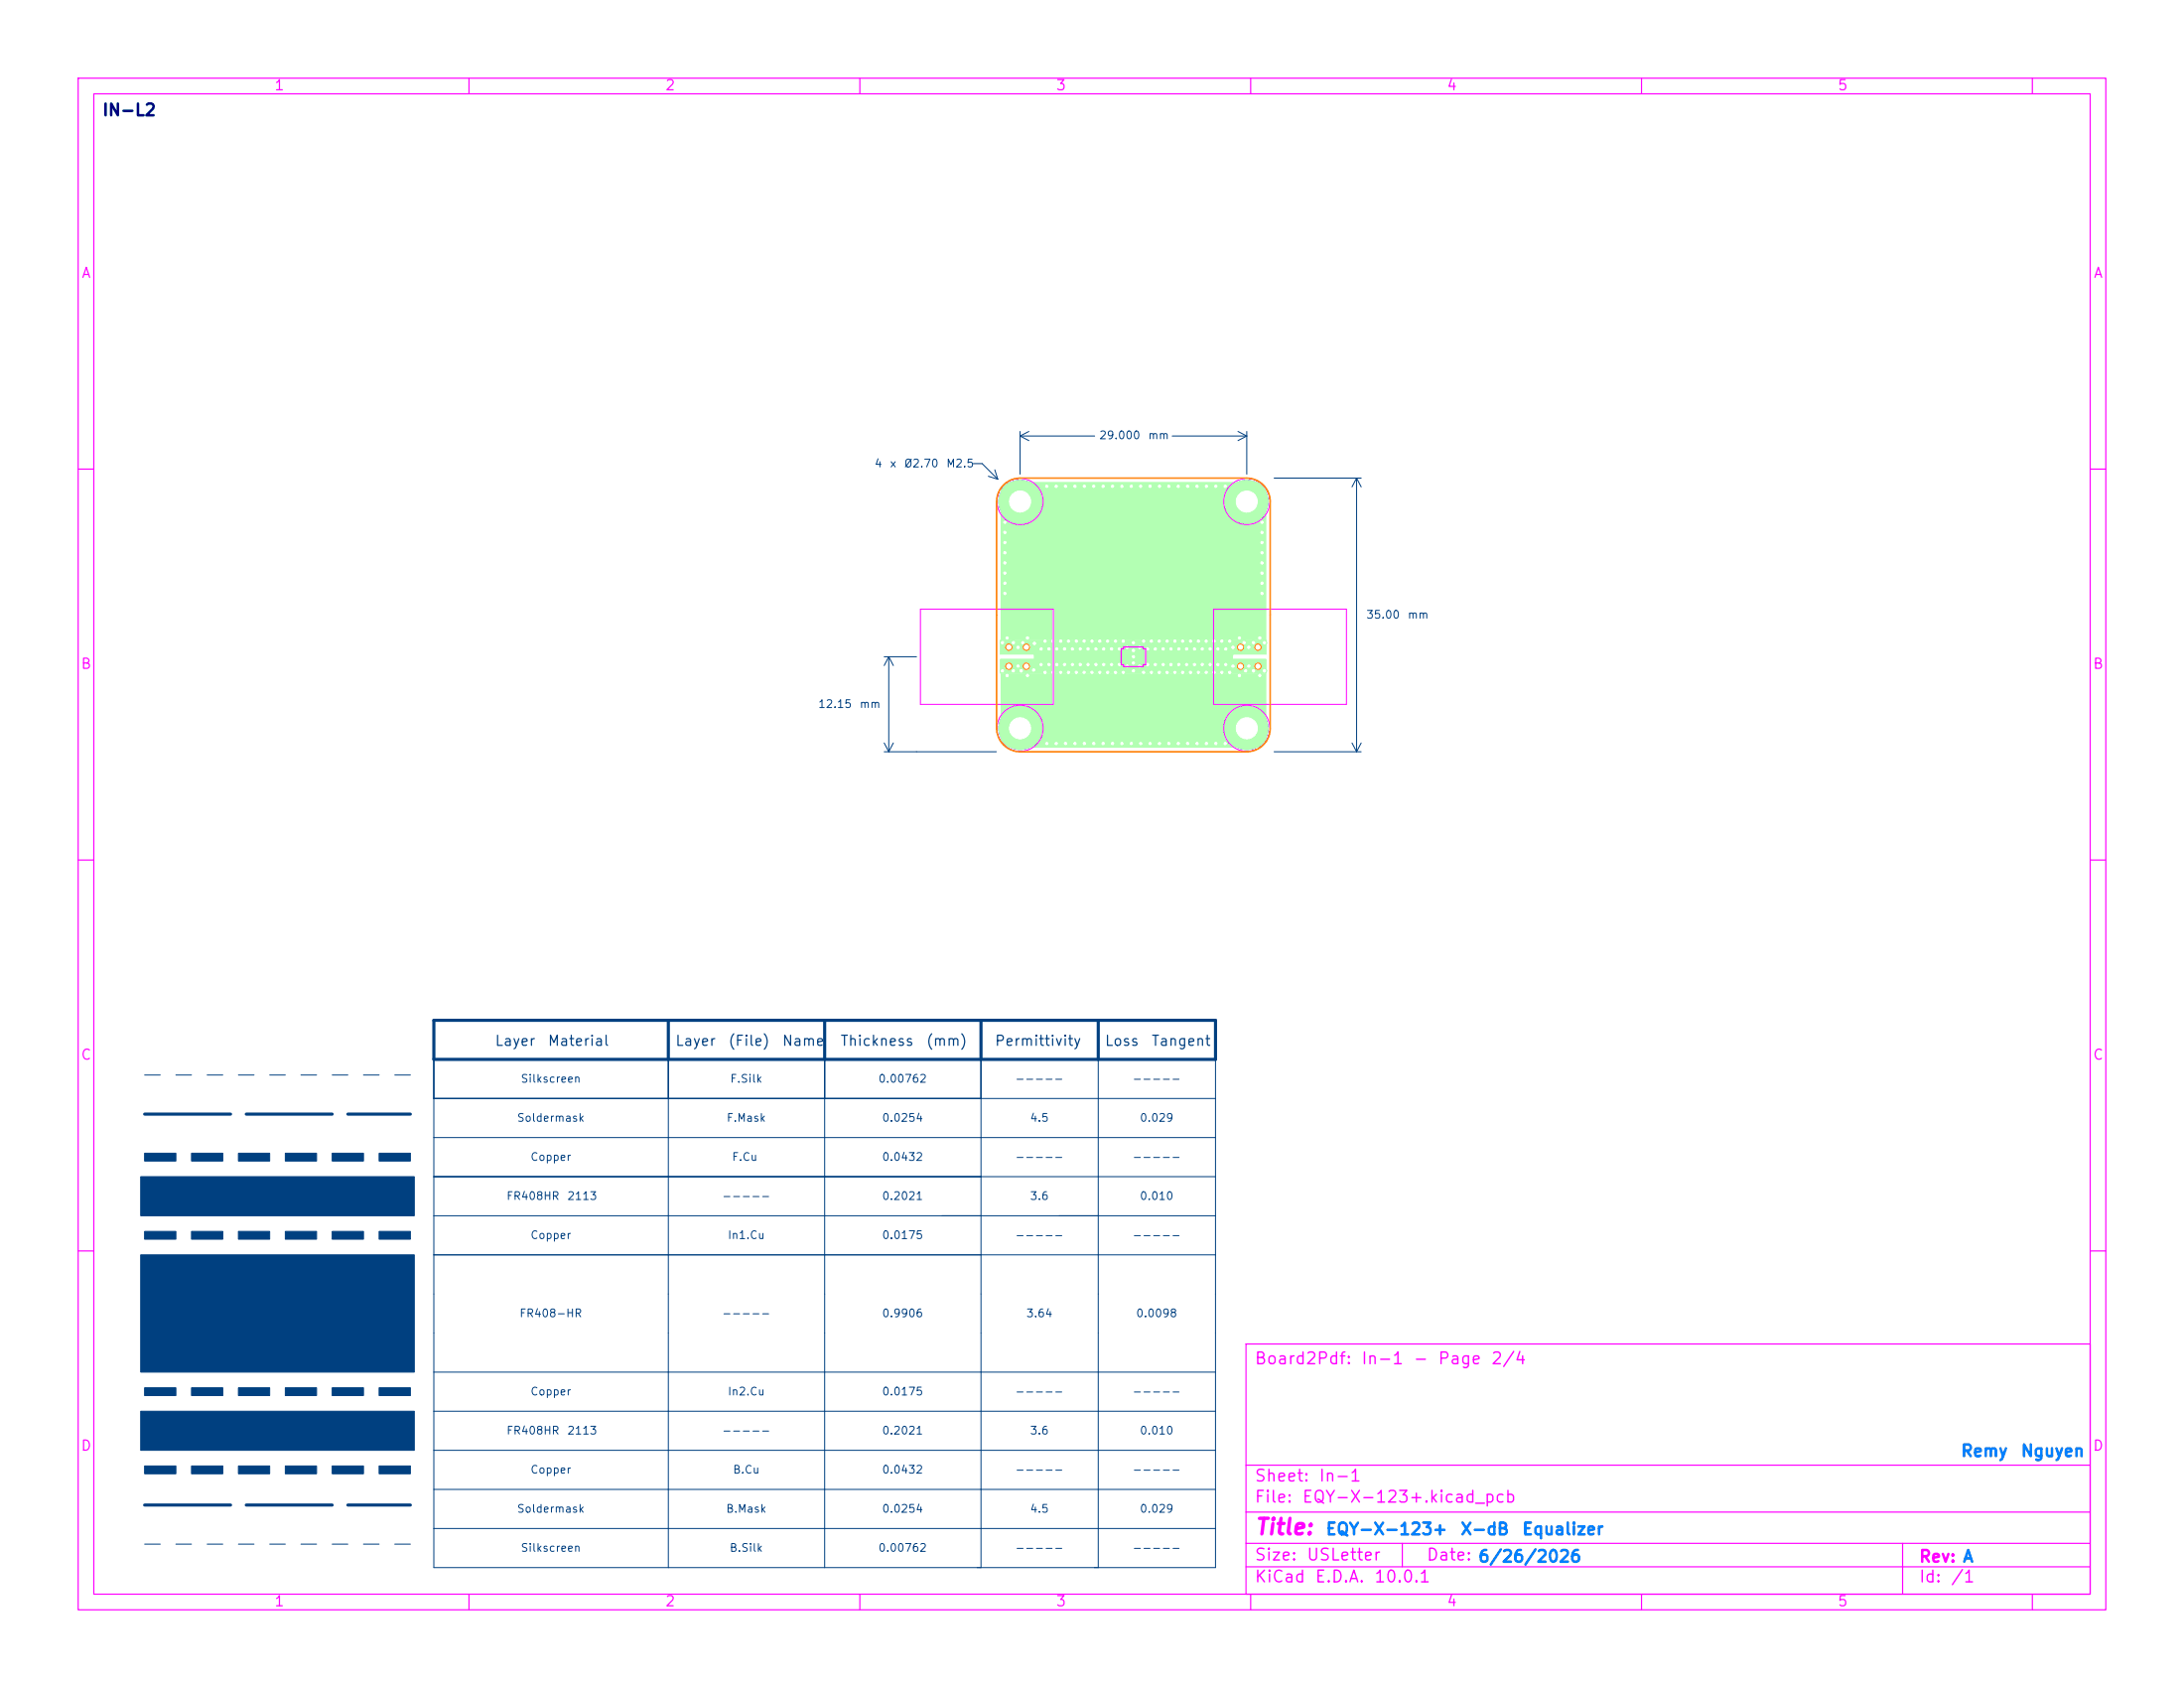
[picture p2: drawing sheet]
<svg xmlns="http://www.w3.org/2000/svg" width="279mm" height="216mm" viewBox="0 0 279 216" stroke-linecap="round" stroke-linejoin="round" font-family="sans-serif">
<g fill="none" stroke="#0080ff" stroke-width=".15">
<circle cx="130.5" cy="64.1" r="2.7"/>
<circle cx="159.5" cy="64.1" r="2.7"/>
<circle cx="130.5" cy="93.1" r="2.7"/>
<circle cx="159.5" cy="93.1" r="2.7"/>
</g>
<g fill="#b3ffb3" stroke="#b3ffb3" stroke-width=".13">
<circle cx="159.5" cy="93.1" r="2.7"/>
<circle cx="159.5" cy="64.1" r="2.7"/>
<circle cx="130.5" cy="64.1" r="2.7"/>
<circle cx="130.5" cy="93.1" r="2.7"/>
<circle cx="139.9" cy="95.1" r=".3"/>
<circle cx="145.8" cy="85.2" r=".3"/>
<circle cx="155.3" cy="82" r=".3"/>
<circle cx="136.3" cy="62.2" r=".3"/>
<circle cx="136.7" cy="82" r=".3"/>
<circle cx="161.8" cy="85.8" r=".3"/>
<circle cx="145.8" cy="82.8" r=".3"/>
<circle cx="150.3" cy="82" r=".3"/>
<circle cx="148.3" cy="82" r=".3"/>
<circle cx="156.7" cy="95.1" r=".3"/>
<circle cx="140.7" cy="82" r=".3"/>
<circle cx="145.9" cy="95.1" r=".3"/>
<circle cx="154.3" cy="86" r=".3"/>
<circle cx="135.7" cy="86" r=".3"/>
<circle cx="161.5" cy="75.9" r=".3"/>
<circle cx="133.9" cy="95.1" r=".3"/>
<circle cx="146.8" cy="83" r=".3"/>
<circle cx="145" cy="84.8" r=".3"/>
<circle cx="146.8" cy="85" r=".3"/>
<circle cx="150.8" cy="83" r=".3"/>
<circle cx="152.3" cy="82" r=".3"/>
<circle cx="148.8" cy="83" r=".3"/>
<circle cx="145.9" cy="62.2" r=".3"/>
<circle cx="160.4" cy="85.8" r=".3"/>
<circle cx="151.9" cy="62.2" r=".3"/>
<circle cx="159.2" cy="82.2" r=".3"/>
<circle cx="132.3" cy="82.3" r=".3"/>
<circle cx="151.3" cy="82" r=".3"/>
<circle cx="156.3" cy="82" r=".3"/>
<circle cx="135.2" cy="85" r=".3"/>
<circle cx="150.7" cy="62.2" r=".3"/>
<circle cx="159.8" cy="82.8" r=".3"/>
<circle cx="161.2" cy="86.4" r=".3"/>
<circle cx="141.2" cy="85" r=".3"/>
<circle cx="152.8" cy="85" r=".3"/>
<circle cx="136.7" cy="86" r=".3"/>
<circle cx="148.8" cy="85" r=".3"/>
<circle cx="154.3" cy="62.2" r=".3"/>
<circle cx="141.1" cy="62.2" r=".3"/>
<circle cx="155.3" cy="86" r=".3"/>
<circle cx="155.5" cy="62.2" r=".3"/>
<circle cx="129.6" cy="82.2" r=".3"/>
<circle cx="145" cy="85.8" r=".3"/>
<circle cx="151.9" cy="95.1" r=".3"/>
<circle cx="154.3" cy="82" r=".3"/>
<circle cx="138.7" cy="86" r=".3"/>
<circle cx="128.8" cy="81.6" r=".3"/>
<circle cx="146.3" cy="86" r=".3"/>
<circle cx="159.8" cy="85.2" r=".3"/>
<circle cx="137.5" cy="95.1" r=".3"/>
<circle cx="156.3" cy="86" r=".3"/>
<circle cx="129.6" cy="85.8" r=".3"/>
<circle cx="161.5" cy="69.4" r=".3"/>
<circle cx="154.8" cy="85" r=".3"/>
<circle cx="159.4" cy="85.8" r=".3"/>
<circle cx="135.1" cy="62.2" r=".3"/>
<circle cx="128.5" cy="70.7" r=".3"/>
<circle cx="138.7" cy="82" r=".3"/>
<circle cx="153.3" cy="82" r=".3"/>
<circle cx="141.1" cy="95.1" r=".3"/>
<circle cx="150.8" cy="85" r=".3"/>
<circle cx="157.3" cy="82" r=".3"/>
<circle cx="148.3" cy="62.2" r=".3"/>
<circle cx="133.2" cy="85" r=".3"/>
<circle cx="149.3" cy="86" r=".3"/>
<circle cx="135.2" cy="83" r=".3"/>
<circle cx="134.7" cy="86" r=".3"/>
<circle cx="133.9" cy="62.2" r=".3"/>
<circle cx="134.2" cy="85" r=".3"/>
<circle cx="148.3" cy="86" r=".3"/>
<circle cx="147.1" cy="62.2" r=".3"/>
<circle cx="157.7" cy="85.2" r=".3"/>
<circle cx="155.5" cy="95.1" r=".3"/>
<circle cx="128.5" cy="73.3" r=".3"/>
<circle cx="132.2" cy="85.7" r=".3"/>
<circle cx="147.3" cy="82" r=".3"/>
<circle cx="153.1" cy="95.1" r=".3"/>
<circle cx="143.7" cy="86" r=".3"/>
<circle cx="135.1" cy="95.1" r=".3"/>
<circle cx="144.7" cy="62.2" r=".3"/>
<circle cx="150.3" cy="86" r=".3"/>
<circle cx="144.7" cy="95.1" r=".3"/>
<circle cx="143.7" cy="82" r=".3"/>
<circle cx="135.7" cy="82" r=".3"/>
<circle cx="161.5" cy="70.7" r=".3"/>
<circle cx="139.7" cy="86" r=".3"/>
<circle cx="134.2" cy="83" r=".3"/>
<circle cx="139.7" cy="82" r=".3"/>
<circle cx="143.5" cy="62.2" r=".3"/>
<circle cx="142.2" cy="85" r=".3"/>
<circle cx="147.1" cy="95.1" r=".3"/>
<circle cx="149.5" cy="62.2" r=".3"/>
<circle cx="156.8" cy="85" r=".3"/>
<circle cx="141.2" cy="83" r=".3"/>
<circle cx="153.8" cy="85" r=".3"/>
<circle cx="128.5" cy="75.9" r=".3"/>
<circle cx="157.3" cy="86" r=".3"/>
<circle cx="148.3" cy="95.1" r=".3"/>
<circle cx="128.8" cy="86.4" r=".3"/>
<circle cx="161.5" cy="66.8" r=".3"/>
<circle cx="139.9" cy="62.2" r=".3"/>
<circle cx="155.8" cy="85" r=".3"/>
<circle cx="142.7" cy="86" r=".3"/>
<circle cx="130.6" cy="85.8" r=".3"/>
<circle cx="137.7" cy="82" r=".3"/>
<circle cx="153.1" cy="62.2" r=".3"/>
<circle cx="141.7" cy="82" r=".3"/>
<circle cx="158.6" cy="81.6" r=".3"/>
<circle cx="150.7" cy="95.1" r=".3"/>
<circle cx="139.2" cy="83" r=".3"/>
<circle cx="131.4" cy="86.4" r=".3"/>
<circle cx="156.8" cy="83" r=".3"/>
<circle cx="151.8" cy="83" r=".3"/>
<circle cx="142.2" cy="83" r=".3"/>
<circle cx="149.8" cy="83" r=".3"/>
<circle cx="139.2" cy="85" r=".3"/>
<circle cx="149.3" cy="82" r=".3"/>
<circle cx="128.5" cy="72" r=".3"/>
<circle cx="136.2" cy="85" r=".3"/>
<circle cx="146.3" cy="82" r=".3"/>
<circle cx="161.8" cy="82.2" r=".3"/>
<circle cx="154.3" cy="95.1" r=".3"/>
<circle cx="137.5" cy="62.2" r=".3"/>
<circle cx="145" cy="84" r=".3"/>
<circle cx="152.3" cy="86" r=".3"/>
<circle cx="153.3" cy="86" r=".3"/>
<circle cx="160.4" cy="82.2" r=".3"/>
<circle cx="142.3" cy="62.2" r=".3"/>
<circle cx="144.2" cy="82.8" r=".3"/>
<circle cx="151.8" cy="85" r=".3"/>
<circle cx="136.2" cy="83" r=".3"/>
<circle cx="147.8" cy="85" r=".3"/>
<circle cx="130.8" cy="82.2" r=".3"/>
<circle cx="137.7" cy="86" r=".3"/>
<circle cx="142.7" cy="82" r=".3"/>
<circle cx="155.8" cy="83" r=".3"/>
<circle cx="138.2" cy="85" r=".3"/>
<circle cx="145" cy="82.2" r=".3"/>
<circle cx="128.5" cy="74.6" r=".3"/>
<circle cx="161.5" cy="74.6" r=".3"/>
<circle cx="157.7" cy="82.8" r=".3"/>
<circle cx="131.4" cy="81.6" r=".3"/>
<circle cx="161.5" cy="72" r=".3"/>
<circle cx="154.8" cy="83" r=".3"/>
<circle cx="133.2" cy="83" r=".3"/>
<circle cx="156.7" cy="62.2" r=".3"/>
<circle cx="147.8" cy="83" r=".3"/>
<circle cx="128.5" cy="68.1" r=".3"/>
<circle cx="161.5" cy="68.1" r=".3"/>
<circle cx="130.2" cy="85.2" r=".3"/>
<circle cx="144.2" cy="85.2" r=".3"/>
<circle cx="141.7" cy="86" r=".3"/>
<circle cx="138.7" cy="62.2" r=".3"/>
<circle cx="140.7" cy="86" r=".3"/>
<circle cx="143.5" cy="95.1" r=".3"/>
<circle cx="158.6" cy="86.4" r=".3"/>
<circle cx="152.8" cy="83" r=".3"/>
<circle cx="133.7" cy="82" r=".3"/>
<circle cx="145" cy="83.2" r=".3"/>
<circle cx="149.5" cy="95.1" r=".3"/>
<circle cx="143.2" cy="83" r=".3"/>
<circle cx="128.5" cy="69.4" r=".3"/>
<circle cx="134.7" cy="82" r=".3"/>
<circle cx="140.2" cy="83" r=".3"/>
<circle cx="147.3" cy="86" r=".3"/>
<circle cx="140.2" cy="85" r=".3"/>
<circle cx="143.2" cy="85" r=".3"/>
<circle cx="130.2" cy="82.8" r=".3"/>
<circle cx="161.5" cy="73.3" r=".3"/>
<circle cx="142.3" cy="95.1" r=".3"/>
<circle cx="128.2" cy="85.8" r=".3"/>
<circle cx="137.2" cy="85" r=".3"/>
<circle cx="133.7" cy="86" r=".3"/>
<circle cx="136.3" cy="95.1" r=".3"/>
<circle cx="153.8" cy="83" r=".3"/>
<circle cx="137.2" cy="83" r=".3"/>
<circle cx="151.3" cy="86" r=".3"/>
<circle cx="128.5" cy="66.8" r=".3"/>
<circle cx="161.2" cy="81.6" r=".3"/>
<circle cx="128.2" cy="82.2" r=".3"/>
<circle cx="138.7" cy="95.1" r=".3"/>
<circle cx="138.2" cy="83" r=".3"/>
<circle cx="149.8" cy="85" r=".3"/>
</g>
<g fill="#b3ffb3">
<path d="M127.9 81.9l34.1-.1v.1v1.7v.1h-4.2v.6h4.2v1.8h-34l-.1-.8h.8a.41 .41 0 0 0 .4 .3 .41 .41 0 0 0 .4-.3h1.4a.41 .41 0 0 0 .4 .3 .41 .41 0 0 0 .4-.3h26.6a.41 .41 0 0 0 .4 .3 .41 .41 0 0 0 .4-.3h1.4a.41 .41 0 0 0 .7 .3 .41 .41 0 0 0 0-.7 .41 .41 0 0 0-.7 .3v.1h-1.4a.41 .41 0 0 0-.4-.5 .41 .41 0 0 0-.4 .5h-26.6a.41 .41 0 0 0-.4-.5 .41 .41 0 0 0-.4 .5h-1.4a.41 .41 0 0 0-.4-.5 .41 .41 0 0 0-.4 .5h-.8v-.9l.1-.1h4.2v-.6h-4.2l-.1-.9h.8a.41 .41 0 0 0 .4 .4 .41 .41 0 0 0 .4-.4h1.4a.41 .41 0 0 0 .4 .4 .41 .41 0 0 0 .4-.4h26.6a.41 .41 0 0 0 .4 .4 .41 .41 0 0 0 .4-.4h1.4a.41 .41 0 0 0 .7 .3 .41 .41 0 0 0 0-.7 .41 .41 0 0 0-.7 .3v.1h-1.4a.41 .41 0 0 0-.4-.4 .41 .41 0 0 0-.4 .4h-26.6a.41 .41 0 0 0-.4-.4 .41 .41 0 0 0-.4 .4h-1.4a.41 .41 0 0 0-.4-.4 .41 .41 0 0 0-.4 .4h-.8z"/>
<path d="M128 86.1h34v8.7l-.4 .5-.5 .4-32.2-.1-.6-.4-.3-.4z"/>
<path d="M128.3 62.1l.6-.4h32.3l.5 .4 .3 .5v19.2h-34v-19.2z"/>
</g>
<g fill="#fff" stroke="#fff" stroke-width=".13">
<circle cx="139.9" cy="95.1" r=".15"/>
<circle cx="145.8" cy="85.2" r=".15"/>
<circle cx="155.3" cy="82" r=".15"/>
<circle cx="136.3" cy="62.2" r=".15"/>
<circle cx="136.7" cy="82" r=".15"/>
<circle cx="161.8" cy="85.8" r=".15"/>
<circle cx="145.8" cy="82.8" r=".15"/>
<circle cx="150.3" cy="82" r=".15"/>
<circle cx="148.3" cy="82" r=".15"/>
<circle cx="156.7" cy="95.1" r=".15"/>
<circle cx="140.7" cy="82" r=".15"/>
<circle cx="145.9" cy="95.1" r=".15"/>
<circle cx="154.3" cy="86" r=".15"/>
<circle cx="135.7" cy="86" r=".15"/>
<circle cx="161.4" cy="75.9" r=".15"/>
<circle cx="133.9" cy="95.1" r=".15"/>
<circle cx="146.8" cy="83" r=".15"/>
<circle cx="145" cy="84.8" r=".15"/>
<circle cx="146.8" cy="85" r=".15"/>
<circle cx="150.8" cy="83" r=".15"/>
<circle cx="152.3" cy="82" r=".15"/>
<circle cx="148.8" cy="83" r=".15"/>
<circle cx="145.9" cy="62.2" r=".15"/>
<circle cx="160.4" cy="85.8" r=".15"/>
<circle cx="151.9" cy="62.2" r=".15"/>
<circle cx="159.2" cy="82.2" r=".15"/>
<circle cx="132.3" cy="82.3" r=".15"/>
<circle cx="151.3" cy="82" r=".15"/>
<circle cx="156.3" cy="82" r=".15"/>
<circle cx="135.2" cy="85" r=".15"/>
<circle cx="150.7" cy="62.2" r=".15"/>
<circle cx="159.8" cy="82.8" r=".15"/>
<circle cx="161.2" cy="86.4" r=".15"/>
<circle cx="141.2" cy="85" r=".15"/>
<circle cx="152.8" cy="85" r=".15"/>
<circle cx="136.7" cy="86" r=".15"/>
<circle cx="148.8" cy="85" r=".15"/>
<circle cx="154.3" cy="62.2" r=".15"/>
<circle cx="141.1" cy="62.2" r=".15"/>
<circle cx="155.3" cy="86" r=".15"/>
<circle cx="155.5" cy="62.2" r=".15"/>
<circle cx="129.6" cy="82.2" r=".15"/>
<circle cx="145" cy="85.8" r=".15"/>
<circle cx="151.9" cy="95.1" r=".15"/>
<circle cx="154.3" cy="82" r=".15"/>
<circle cx="138.7" cy="86" r=".15"/>
<circle cx="128.8" cy="81.6" r=".15"/>
<circle cx="146.3" cy="86" r=".15"/>
<circle cx="159.8" cy="85.2" r=".15"/>
<circle cx="137.5" cy="95.1" r=".15"/>
<circle cx="156.3" cy="86" r=".15"/>
<circle cx="129.6" cy="85.8" r=".15"/>
<circle cx="161.4" cy="69.4" r=".15"/>
<circle cx="154.8" cy="85" r=".15"/>
<circle cx="159.4" cy="85.8" r=".15"/>
<circle cx="135.1" cy="62.2" r=".15"/>
<circle cx="128.5" cy="70.7" r=".15"/>
<circle cx="138.7" cy="82" r=".15"/>
<circle cx="153.3" cy="82" r=".15"/>
<circle cx="141.1" cy="95.1" r=".15"/>
<circle cx="150.8" cy="85" r=".15"/>
<circle cx="157.3" cy="82" r=".15"/>
<circle cx="148.3" cy="62.2" r=".15"/>
<circle cx="133.2" cy="85" r=".15"/>
<circle cx="149.3" cy="86" r=".15"/>
<circle cx="135.2" cy="83" r=".15"/>
<circle cx="134.7" cy="86" r=".15"/>
<circle cx="133.9" cy="62.2" r=".15"/>
<circle cx="134.2" cy="85" r=".15"/>
<circle cx="148.3" cy="86" r=".15"/>
<circle cx="147.1" cy="62.2" r=".15"/>
<circle cx="157.7" cy="85.2" r=".15"/>
<circle cx="155.5" cy="95.1" r=".15"/>
<circle cx="128.6" cy="73.3" r=".15"/>
<circle cx="132.2" cy="85.7" r=".15"/>
<circle cx="147.3" cy="82" r=".15"/>
<circle cx="153.1" cy="95.1" r=".15"/>
<circle cx="143.7" cy="86" r=".15"/>
<circle cx="135.1" cy="95.1" r=".15"/>
<circle cx="144.7" cy="62.2" r=".15"/>
<circle cx="150.3" cy="86" r=".15"/>
<circle cx="144.7" cy="95.1" r=".15"/>
<circle cx="143.7" cy="82" r=".15"/>
<circle cx="135.7" cy="82" r=".15"/>
<circle cx="161.4" cy="70.7" r=".15"/>
<circle cx="139.7" cy="86" r=".15"/>
<circle cx="134.2" cy="83" r=".15"/>
<circle cx="139.7" cy="82" r=".15"/>
<circle cx="143.5" cy="62.2" r=".15"/>
<circle cx="142.2" cy="85" r=".15"/>
<circle cx="147.1" cy="95.1" r=".15"/>
<circle cx="149.5" cy="62.2" r=".15"/>
<circle cx="156.8" cy="85" r=".15"/>
<circle cx="141.2" cy="83" r=".15"/>
<circle cx="153.8" cy="85" r=".15"/>
<circle cx="128.6" cy="75.9" r=".15"/>
<circle cx="157.3" cy="86" r=".15"/>
<circle cx="148.3" cy="95.1" r=".15"/>
<circle cx="128.8" cy="86.4" r=".15"/>
<circle cx="161.4" cy="66.8" r=".15"/>
<circle cx="139.9" cy="62.2" r=".15"/>
<circle cx="155.8" cy="85" r=".15"/>
<circle cx="142.7" cy="86" r=".15"/>
<circle cx="130.6" cy="85.8" r=".15"/>
<circle cx="137.7" cy="82" r=".15"/>
<circle cx="153.1" cy="62.2" r=".15"/>
<circle cx="141.7" cy="82" r=".15"/>
<circle cx="158.6" cy="81.6" r=".15"/>
<circle cx="150.7" cy="95.1" r=".15"/>
<circle cx="139.2" cy="83" r=".15"/>
<circle cx="131.4" cy="86.4" r=".15"/>
<circle cx="156.8" cy="83" r=".15"/>
<circle cx="151.8" cy="83" r=".15"/>
<circle cx="142.2" cy="83" r=".15"/>
<circle cx="149.8" cy="83" r=".15"/>
<circle cx="139.2" cy="85" r=".15"/>
<circle cx="149.3" cy="82" r=".15"/>
<circle cx="128.5" cy="72" r=".15"/>
<circle cx="136.2" cy="85" r=".15"/>
<circle cx="146.3" cy="82" r=".15"/>
<circle cx="161.8" cy="82.2" r=".15"/>
<circle cx="154.3" cy="95.1" r=".15"/>
<circle cx="137.5" cy="62.2" r=".15"/>
<circle cx="145" cy="84" r=".15"/>
<circle cx="152.3" cy="86" r=".15"/>
<circle cx="153.3" cy="86" r=".15"/>
<circle cx="160.4" cy="82.2" r=".15"/>
<circle cx="142.3" cy="62.2" r=".15"/>
<circle cx="144.2" cy="82.8" r=".15"/>
<circle cx="151.8" cy="85" r=".15"/>
<circle cx="136.2" cy="83" r=".15"/>
<circle cx="147.8" cy="85" r=".15"/>
<circle cx="130.8" cy="82.2" r=".15"/>
<circle cx="137.7" cy="86" r=".15"/>
<circle cx="142.7" cy="82" r=".15"/>
<circle cx="155.8" cy="83" r=".15"/>
<circle cx="138.2" cy="85" r=".15"/>
<circle cx="145" cy="82.2" r=".15"/>
<circle cx="128.6" cy="74.6" r=".15"/>
<circle cx="161.4" cy="74.6" r=".15"/>
<circle cx="157.7" cy="82.8" r=".15"/>
<circle cx="131.4" cy="81.6" r=".15"/>
<circle cx="161.4" cy="72" r=".15"/>
<circle cx="154.8" cy="83" r=".15"/>
<circle cx="133.2" cy="83" r=".15"/>
<circle cx="156.7" cy="62.2" r=".15"/>
<circle cx="147.8" cy="83" r=".15"/>
<circle cx="128.5" cy="68.1" r=".15"/>
<circle cx="161.4" cy="68.1" r=".15"/>
<circle cx="130.2" cy="85.2" r=".15"/>
<circle cx="144.2" cy="85.2" r=".15"/>
<circle cx="141.7" cy="86" r=".15"/>
<circle cx="138.7" cy="62.2" r=".15"/>
<circle cx="140.7" cy="86" r=".15"/>
<circle cx="143.5" cy="95.1" r=".15"/>
<circle cx="158.6" cy="86.4" r=".15"/>
<circle cx="152.8" cy="83" r=".15"/>
<circle cx="133.7" cy="82" r=".15"/>
<circle cx="145" cy="83.2" r=".15"/>
<circle cx="149.5" cy="95.1" r=".15"/>
<circle cx="143.2" cy="83" r=".15"/>
<circle cx="128.5" cy="69.4" r=".15"/>
<circle cx="134.7" cy="82" r=".15"/>
<circle cx="140.2" cy="83" r=".15"/>
<circle cx="147.3" cy="86" r=".15"/>
<circle cx="140.2" cy="85" r=".15"/>
<circle cx="143.2" cy="85" r=".15"/>
<circle cx="130.2" cy="82.8" r=".15"/>
<circle cx="161.4" cy="73.3" r=".15"/>
<circle cx="142.3" cy="95.1" r=".15"/>
<circle cx="128.2" cy="85.8" r=".15"/>
<circle cx="137.2" cy="85" r=".15"/>
<circle cx="133.7" cy="86" r=".15"/>
<circle cx="136.3" cy="95.1" r=".15"/>
<circle cx="153.8" cy="83" r=".15"/>
<circle cx="137.2" cy="83" r=".15"/>
<circle cx="151.3" cy="86" r=".15"/>
<circle cx="128.5" cy="66.8" r=".15"/>
<circle cx="161.2" cy="81.6" r=".15"/>
<circle cx="128.2" cy="82.2" r=".15"/>
<circle cx="138.7" cy="95.1" r=".15"/>
<circle cx="138.2" cy="83" r=".15"/>
<circle cx="149.8" cy="85" r=".15"/>
<circle cx="159.5" cy="93.1" r="1.35"/>
<circle cx="159.5" cy="64.1" r="1.35"/>
<circle cx="130.5" cy="64.1" r="1.35"/>
<circle cx="130.5" cy="93.1" r="1.35"/>
</g>
<g fill="none" stroke="#f0f" stroke-width=".15">
<path d="M10 10h259.4v195.9h-259.4zM12 12h255.4v191.9h-255.4zM60 10v2M110 10v2M160 10v2M210 10v2M260 10v2M10 60h2M267.4 60h2M143.4 83h.3v-.3h2.6v.3h.3v2h-.3v.3h-2.6v-.3h-.3zM10 110h2M267.4 110h2"/>
<path d="M10 160h2M159.4 171.9h108v32h-108zM267.4 160h2M159.4 197.4h108M159.4 193.4h108M159.4 187.4h108M179.4 197.4v3M243.4 197.4v6.5M60 203.9v2M110 203.9v2M159.4 200.4h108M160 203.9v2"/>
<path d="M210 203.9v2M260 203.9v2"/>
</g>
<g fill="none" stroke="#f0f" stroke-width=".13">
<path d="M117.8 77.9h16.9v12.2h-16.9zM155.2 77.9h17v12.2h-17z"/>
<circle cx="130.5" cy="64.1" r="2.95"/>
<circle cx="159.5" cy="64.1" r="2.95"/>
<circle cx="130.5" cy="93.1" r="2.95"/>
<circle cx="159.5" cy="93.1" r="2.95"/>
</g>
<path d="M128.4 62a3 3 0 0 1 2.1-.9h29a3 3 0 0 1 3 3.1v28.9a3 3 0 0 1-3 3.1l-29-.1a3 3 0 0 1-3-2.9v-29.1a3 3 0 0 1 .9-2.1z" fill="none" stroke="#ff8000" stroke-width=".2"/>
<g fill="none" stroke="#ff8000" stroke-width=".13">
<circle cx="129.1" cy="85.2" r=".41"/>
<circle cx="129.1" cy="82.8" r=".41"/>
<circle cx="131.3" cy="85.2" r=".41"/>
<circle cx="131.3" cy="82.8" r=".41"/>
<circle cx="158.7" cy="82.8" r=".41"/>
<circle cx="158.7" cy="85.2" r=".41"/>
<circle cx="160.9" cy="82.8" r=".41"/>
<circle cx="160.9" cy="85.2" r=".41"/>
</g>
<g fill="none" stroke="#004080" stroke-width=".13">
<path d="M124.5 59.3h1.1l2 2M130.5 55.2v5.5M130.5 55.8h9.5M130.5 55.8l1.1 .6M131.6 55.2l-1.1 .6M150 55.8h9.5M158.4 55.2l1.1 .6M159.5 55.2v5.5M159.5 55.8l-1.1 .6M126.4 60.9l1.2 .4M127.3 60.1l.3 1.2M163 61.2h11.1"/>
<path d="M173.6 61.2v35M173.6 61.2l.5 1.1M173.6 61.2l-.6 1.1M113.1 96.2h14.4M113.1 84h4.1M113.1 95l.6 1.2M113.7 84v12.2M113.7 84l.6 1.1M113.7 84l-.6 1.1M114.3 95l-.6 1.2M163 96.2h11.1M173 95l.6 1.2"/>
<path d="M174.1 95l-.5 1.2M18.5 137.5h2M22.5 137.5h2M26.5 137.5h2M30.5 137.5h2M34.5 137.5h2M38.5 137.5h2M42.5 137.5h2M46.5 137.5h2M50.5 137.5h2M85.5 135.5v65M105.5 135.5v65"/>
<path d="M140.5 135.5v65M155.5 135.5v65h-100v-65h70v65M55.5 140.5h100M55.5 145.5h100M55.5 150.5h100M55.5 155.5h100M55.5 160.5h100M55.5 175.5h100M18.5 197.5h2M22.5 197.5h2M26.5 197.5h2M30.5 197.5h2"/>
<path d="M34.5 197.5h2M38.5 197.5h2M42.5 197.5h2M46.5 197.5h2M50.5 197.5h2M55.5 180.5h100M55.5 185.5h100M55.5 190.5h100M55.5 195.5h100"/>
</g>
<path d="M55.5 130.5h100v5h-100zM85.5 130.5v5M105.5 130.5v5M125.5 130.5v5M140.5 130.5v5M18.5 142.5h11M31.5 142.5h11M44.5 142.5h8M18.5 192.5h11M31.5 192.5h11M44.5 192.5h8" fill="none" stroke="#004080" stroke-width=".4"/>
<g fill="#004080" stroke="#004080" stroke-width=".13">
<path d="M18.5 147.5h4v1h-4z"/>
<path d="M18.5 157.5h4v1h-4z"/>
<path d="M18.5 177.5h4v1h-4z"/>
<path d="M18.5 187.5h4v1h-4z"/>
<path d="M24.5 147.5h4v1h-4z"/>
<path d="M24.5 157.5h4v1h-4z"/>
<path d="M24.5 177.5h4v1h-4z"/>
<path d="M24.5 187.5h4v1h-4z"/>
<path d="M30.5 147.5h4v1h-4z"/>
<path d="M30.5 157.5h4v1h-4z"/>
<path d="M30.5 177.5h4v1h-4z"/>
<path d="M30.5 187.5h4v1h-4z"/>
<path d="M36.5 147.5h4v1h-4z"/>
<path d="M36.5 157.5h4v1h-4z"/>
<path d="M36.5 177.5h4v1h-4z"/>
<path d="M36.5 187.5h4v1h-4z"/>
<path d="M42.5 147.5h4v1h-4z"/>
<path d="M42.5 157.5h4v1h-4z"/>
<path d="M42.5 177.5h4v1h-4z"/>
<path d="M42.5 187.5h4v1h-4z"/>
<path d="M48.5 147.5h4v1h-4z"/>
<path d="M48.5 157.5h4v1h-4z"/>
<path d="M48.5 177.5h4v1h-4z"/>
<path d="M48.5 187.5h4v1h-4z"/>
<path d="M18 150.5h35v5h-35z"/>
<path d="M18 160.5h35v15h-35z"/>
<path d="M18 180.5h35v5h-35z"/>
</g>
<text font-size="2" fill="#f0f" x="160.4" y="196.8">Title:</text>
<text font-size="1.5" fill="#000080" x="13" y="15.2">IN-L2</text>
<g font-size="1.5" fill="#f0f">
<text x="160.4" y="174.9">Board2Pdf:</text>
<text x="174.1" y="174.9">In-1</text>
<text x="180.7" y="174.9">-</text>
<text x="183.8" y="174.9">Page</text>
<text x="190.6" y="174.9">2/4</text>
<text x="160.4" y="189.9">Sheet:</text>
<text x="168.6" y="189.9">In-1</text>
<text x="160.4" y="192.6">File:</text>
<text x="166.5" y="192.6">EQY-X-123+.kicad_pcb</text>
<text x="160.4" y="202.8">KiCad</text>
<text x="160.4" y="200">Size:</text>
<text x="167" y="200">USLetter</text>
<text x="168.1" y="202.8">E.D.A.</text>
<text x="175.7" y="202.8">10.0.1</text>
<text x="182.4" y="200">Date: 6/26/2026</text>
<text x="245.4" y="200.2">Rev: A</text>
<text x="245.4" y="202.8">Id:</text>
<text x="249.5" y="202.8">/1</text>
</g>
<g font-size="1.5" fill="#0080ff">
<text x="250.8" y="186.7">Remy</text>
<text x="258.4" y="186.7">Nguyen</text>
<text x="169.5" y="196.7">EQY-X-123+</text>
<text x="186.7" y="196.7">X-dB</text>
<text x="194.6" y="196.7">Equalizer</text>
</g>
<g font-size="1.3" fill="#f0f">
<text x="35" y="11.9">1</text>
<text x="85" y="11.9">2</text>
<text x="135" y="11.9">3</text>
<text x="185" y="11.9">4</text>
<text x="235" y="11.9">5</text>
<text x="10.3" y="35.9">A</text>
<text x="267.7" y="35.9">A</text>
<text x="10.3" y="85.9">B</text>
<text x="267.7" y="85.9">B</text>
<text x="10.3" y="135.9">C</text>
<text x="267.7" y="135.9">C</text>
<text x="10.3" y="185.9">D</text>
<text x="267.7" y="185.9">D</text>
<text x="35" y="205.8">1</text>
<text x="85" y="205.8">2</text>
<text x="135" y="205.8">3</text>
<text x="185" y="205.8">4</text>
<text x="235" y="205.8">5</text>
</g>
<g font-size="1.3" fill="#004080">
<text x="63.2" y="134.1">Layer</text>
<text x="70" y="134.1">Material</text>
<text x="86.3" y="134.1">Layer</text>
<text x="93.1" y="134.1">(File)</text>
<text x="100" y="134.1">Name</text>
<text x="107.4" y="134.1">Thickness</text>
<text x="118.4" y="134.1">(mm)</text>
<text x="127.2" y="134.1">Permittivity</text>
<text x="141.2" y="134.1">Loss</text>
<text x="147.2" y="134.1">Tangent</text>
</g>
<g font-size="1" fill="#004080">
<text x="140.5" y="56.4">29.000</text>
<text x="146.8" y="56.4">mm</text>
<text x="111.8" y="60">4</text>
<text x="113.8" y="60">x</text>
<text x="115.6" y="60">Ø2.70</text>
<text x="121" y="60">M2.5</text>
<text x="174.7" y="79.4">35.00</text>
<text x="180" y="79.4">mm</text>
<text x="104.6" y="90.8">12.15</text>
<text x="109.9" y="90.8">mm</text>
<text x="66.1" y="143.7">Soldermask</text>
<text x="66.5" y="138.7">Silkscreen</text>
<text x="92.9" y="143.7">F.Mask</text>
<text x="93.3" y="138.7">F.Silk</text>
<text x="112.3" y="138.7">0.00762</text>
<text x="112.8" y="143.7">0.0254</text>
<text x="129.8" y="138.7">-----</text>
<text x="131.7" y="143.7">4.5</text>
<text x="144.8" y="138.7">-----</text>
<text x="145.7" y="143.7">0.029</text>
<text x="67.8" y="148.7">Copper</text>
<text x="93.6" y="148.7">F.Cu</text>
<text x="112.8" y="148.7">0.0432</text>
<text x="129.8" y="148.7">-----</text>
<text x="144.8" y="148.7">-----</text>
<text x="64.7" y="153.7">FR408HR</text>
<text x="72.5" y="153.7">2113</text>
<text x="92.3" y="153.7">-----</text>
<text x="112.8" y="153.7">0.2021</text>
<text x="131.7" y="153.7">3.6</text>
<text x="145.7" y="153.7">0.010</text>
<text x="67.8" y="158.7">Copper</text>
<text x="93" y="158.7">In1.Cu</text>
<text x="112.8" y="158.7">0.0175</text>
<text x="129.8" y="158.7">-----</text>
<text x="144.8" y="158.7">-----</text>
<text x="66.4" y="168.7">FR408-HR</text>
<text x="92.3" y="168.7">-----</text>
<text x="112.8" y="168.7">0.9906</text>
<text x="131.2" y="168.7">3.64</text>
<text x="145.3" y="168.7">0.0098</text>
<text x="67.8" y="178.7">Copper</text>
<text x="93" y="178.7">In2.Cu</text>
<text x="112.8" y="178.7">0.0175</text>
<text x="129.8" y="178.7">-----</text>
<text x="144.8" y="178.7">-----</text>
<text x="64.7" y="183.7">FR408HR</text>
<text x="72.5" y="183.7">2113</text>
<text x="92.3" y="183.7">-----</text>
<text x="112.8" y="183.7">0.2021</text>
<text x="131.7" y="183.7">3.6</text>
<text x="145.7" y="183.7">0.010</text>
<text x="67.8" y="188.7">Copper</text>
<text x="93.7" y="188.7">B.Cu</text>
<text x="112.8" y="188.7">0.0432</text>
<text x="129.8" y="188.7">-----</text>
<text x="144.8" y="188.7">-----</text>
<text x="66.1" y="193.7">Soldermask</text>
<text x="92.8" y="193.7">B.Mask</text>
<text x="112.8" y="193.7">0.0254</text>
<text x="131.7" y="193.7">4.5</text>
<text x="145.7" y="193.7">0.029</text>
<text x="66.5" y="198.7">Silkscreen</text>
<text x="93.3" y="198.7">B.Silk</text>
<text x="112.3" y="198.7">0.00762</text>
<text x="129.8" y="198.7">-----</text>
<text x="144.8" y="198.7">-----</text>
</g>
</svg>
